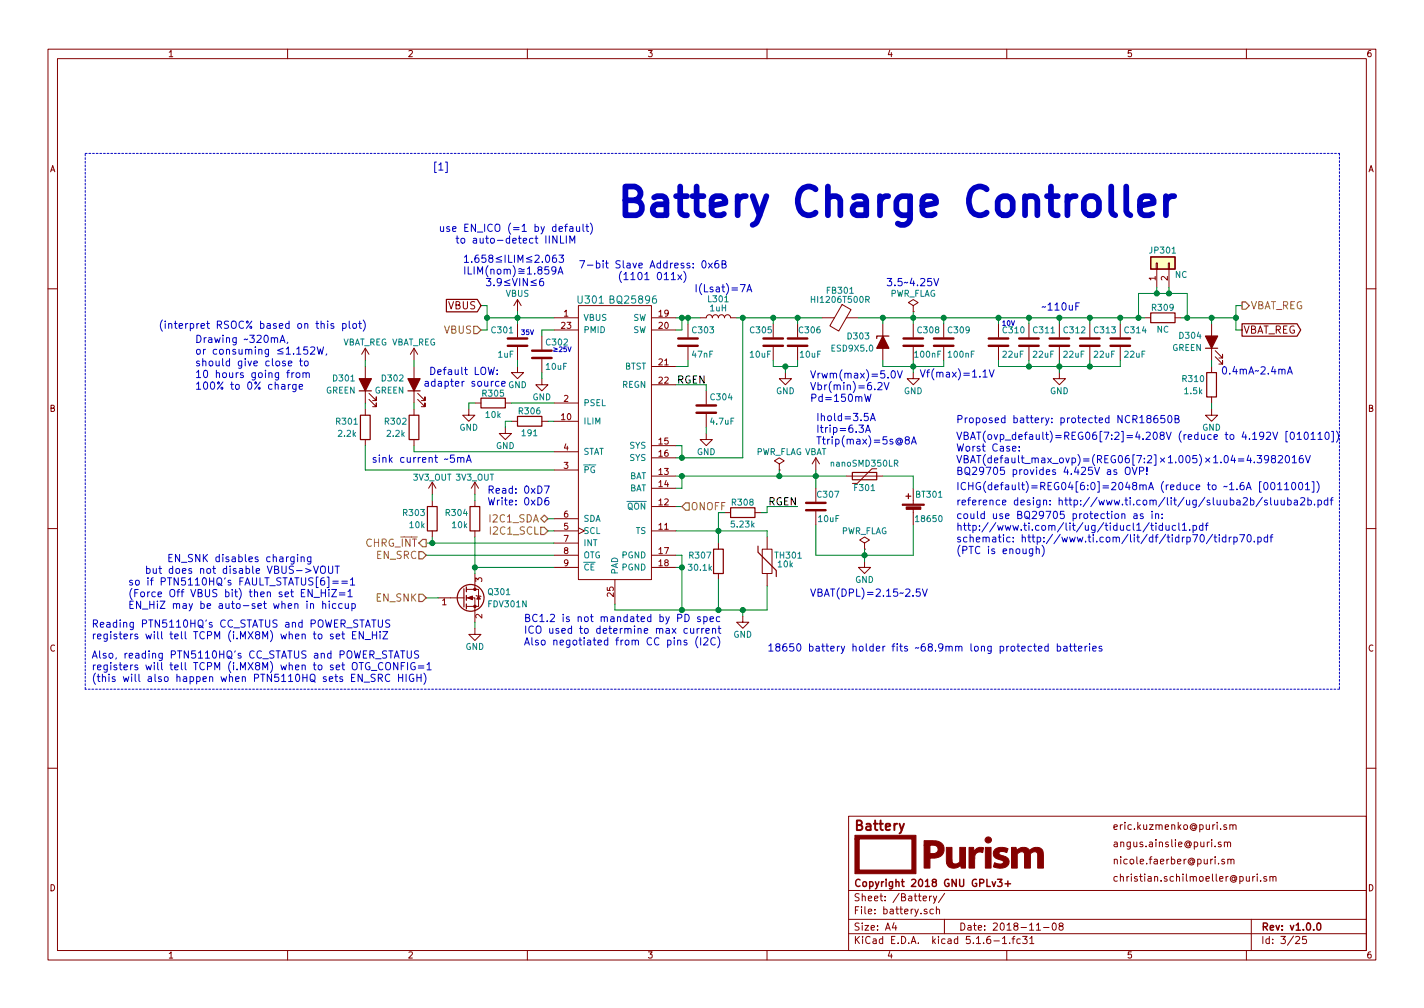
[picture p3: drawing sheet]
<svg xmlns="http://www.w3.org/2000/svg" width="297mm" height="210mm" viewBox="0 0 297 210" stroke-linecap="round" stroke-linejoin="round" font-family="sans-serif">
<g fill="none" stroke="#840000" stroke-width=".21">
<path d="M10 10.3h277v189.9h-277zM12 12.2h273v186.1h-273zM60 10.3v1.9M110 10.3v1.9M160 10.3v1.9M210 10.3v1.9M260 10.3v1.9M241.2 54.9h.2v1.2h-.2zM241.3 56.1v3.8M243.7 54.9h.3v1.2h-.3zM243.8 56.1v3.8M10 60.2h2"/>
<path d="M76.2 72.6l-.8 1.3M76.2 72.6v2.6M76.2 76.4v7.7M76.2 72.6l.8 1.3M86.4 72.6v2.6M86.4 76.4v7.7M86.4 72.6l-.8 1.3M86.4 72.6l.7 1.3M107.9 76.4v1.3h1.3l-1.3 1.3-1.2-1.3h1.2M107.9 62.5l-.7 1.2M107.9 62.5v2.5M107.9 67.6v2.8"/>
<path d="M107.9 72.4v2.8M107.9 62.5l.8 1.2M113 79v1.3h1.3l-1.3 1.2-1.2-1.2h1.2M113 70.1v2.8M113 74.9v2.8M115.6 66.3h5M115.6 68.8h5M120.6 63.7h15.3v57.2h-15.3zM135.9 66.3h5.1M135.9 68.8h5.1M135.9 76.4h5.1M143.5 67.6v2.8"/>
<path d="M143.5 72.4v2.8M146 66.3l1.3-.1a.64 .64 0 0 1 .7-.5 .64 .64 0 0 1 .6 .6v-.1a.64 .64 0 0 1 .6-.5 .64 .64 0 0 1 .7 .6v-.1a.64 .64 0 0 1 .6-.5 .64 .64 0 0 1 .6 .6v-.1a.64 .64 0 0 1 .7-.5 .64 .64 0 0 1 .6 .6h1.3M161.3 67.6v2.8M161.3 72.4v2.8M163.8 77.7v1.3h1.3l-1.3 1.3-1.2-1.3h1.2M166.4 67.6v2.8M166.4 72.4v2.8M171.4 66.3h2.6M175.7 63.5l1.8 1.1-2.5 4.5-1.9-1.1zM176.5 66.3h2.6M184.1 67.6v7.6M190.5 63.7l1-.6-1-.6-1 .6 1 .6v1.3"/>
<path d="M190.5 65h.1M190.5 77.7v1.3h1.3l-1.3 1.3-1.3-1.3h1.3M190.5 67.6v2.8M190.5 72.4v2.8M196.8 67.6v2.8M196.8 72.4v2.8M208.3 67.6v2.8M208.3 72.4v2.8M214.6 67.6v2.8M214.6 72.4v2.8M221 77.7v1.3h1.2l-1.2 1.3-1.3-1.3h1.3M221 67.6v2.8"/>
<path d="M221 72.4v2.8M227.3 67.6v2.8M227.3 72.4v2.8M233.7 67.6v2.8M233.7 72.4v2.8M238.8 66.3h1.2M245.1 66.3h1.3M252.7 67.6v7.6M252.7 76.4v1.3M253.5 74.4l1.5 1.5v-.7v.7h-.7M253.5 73.1l1.5 1.6v-.8v.8h-.7M285 60.2h2"/>
<path d="M76.2 85.3v1.3M76.2 91.7v1.3M77 83.3l1.5 1.5v-.7v.7h-.8M77 82l1.5 1.6v-.8v.8h-.8M86.4 85.3v1.3M86.4 91.7v1.3M87.1 83.3l1.5 1.5v-.7v.7h-.7M87.1 82l1.5 1.6v-.8v.8h-.7M97.8 85.3v1.3h1.3l-1.3 1.3-1.3-1.3h1.3M99.1 84.1h1.2M105.4 89.1v1.3h1.3l-1.3 1.3-1.3-1.3h1.3M105.4 84.1h1.3"/>
<path d="M106.7 87.9h1.2M113 87.9h1.3M115.6 87.9h5M115.6 84.1h5M115.6 98h5M115.6 94.2h5M135.9 99.3h5.1M135.9 93h5.1M135.9 95.5h5.1M135.9 80.3h5.1M147.3 90.4v1.3h1.3l-1.3 1.3-1.3-1.3h1.3M147.3 81.5v2.8"/>
<path d="M147.3 86.4v2.7M162.6 96.8l1-.7-1-.6-1.1 .6 1.1 .7v1.2M162.6 98h.1M170.2 95.5v2.5M170.2 95.5l-.8 1.3M170.2 95.5l.7 1.3M176.5 99.3h7.6M182.9 97.8h-1l-3.1 3h-1M252.7 85.3v1.3h1.3l-1.3 1.3-1.2-1.3h1.2M252.7 82.8v1.3M10 110.3h2M90.2 100.6v2.5"/>
<path d="M90.2 104.4v1.3M90.2 110.7v1.3M90.2 100.6l-.8 1.2M90.2 100.6l.7 1.2M99.1 100.6v2.5M99.1 104.4v1.3M99.1 110.7v1.3M99.1 119.6v3.3M99.1 100.6l-.8 1.2M99.1 100.6l.7 1.2M115.6 110.7h5M115.6 115.8h5"/>
<path d="M115.6 118.4h5M115.6 108.2h5M115.6 113.3h5M120.6 110.1l1.3 .6-1.3 .7M135.9 110.7h5.1M135.9 105.7h5.1M135.9 101.8h5.1M135.9 115.8h5.1M135.9 118.4h5.1M149.9 113.3v1.2M149.9 119.6v1.3M151.1 106.9h1.3"/>
<path d="M157.5 106.9h1.2M159 114.5h2v5.1h-2zM160 112v2.5M160 119.6v2.6M170.2 101.8v2.8M170.2 106.7v2.8M180.3 117.1v1.3h1.3l-1.3 1.2-1.2-1.2h1.2M180.3 113.3l1.1-.7-1.1-.6-1 .6 1 .7v1.2M180.3 114.5h.1M190.5 101.8v3.4M190.5 106.2v3.3M285 110.3h2"/>
<path d="M91.4 124.7h5.4M97.3 124.7h1.8v5.1M97.3 122.9h2.5v3.6h-2.5M99.1 131.1v1.2h1.2l-1.2 1.3-1.3-1.3h1.3M99.3 124.2l1 .3M99.8 124.3l.4 .7h-.8zM128.3 120.9v5.1M154.9 128.5v1.3h1.3l-1.3 1.3-1.2-1.3h1.2M10 160.2h2M177 170.3h108v28h-108zM254.7 175.7l-.4-.1-.2 .2 .1 .3 .5 .1v.3h-.6M255.4 179.3l-.4-.1-.2 .2 .1 .2 .5 .2v.3h-.6"/>
<path d="M255.4 175.8l.2-.2 .4 .1 .1 .9M255.4 175.6v1M255.8 172.1l-.3-.1-.2 .2v.3l.5 .1v.3h-.5M256.1 175.8l.2-.2 .3 .1 .1 .9M256.1 179.3l.2-.1 .4 .1 .1 .9M256.1 179.2v1M256.5 172.2l.3-.2 .3 .1 .1 .9M256.5 172v1M256.8 179.4l.2-.2 .3 .1 .1 .9M257.2 172.2l.2-.2 .4 .1v.9M285 160.2h2M60 198.3v1.9"/>
<path d="M110 198.3v1.9M160 198.3v1.9M177 194.8h108M177 191.8h108M177 185.7h108M186.5 192.5l-.4 1h1M186.8 193v1M192.6 187.4l.7-.1-.1-.3-.4-.1-.2 .2v.7h.6M193.3 189.7l-.3-.1-.2 .2v.3l.5 .1v.3h-.5M193.9 186.9v1M194.3 186.9l-.4 .3M194.7 189.7l-.4-.1-.3 .3 .1 .6 .2 .1 .4-.1"/>
<path d="M194.7 186.9l.3 1M195.3 189.8l.3-.2 .3 .1 .1 .9M195.3 189.1v1.5M195.4 186.9l-.5 1.4-.2 .1M197 191.8v3M197.1 186.3l-1.3 2M207.3 196.3h1.2M209.1 195.8l.4-.5v1.5M209.1 196.8h.9M210 198.3v1.9M210.6 196.7v.1M211.1 195.8h.6"/>
<path d="M211.7 195.3l-.4 .2v1.3M212.8 195.9l-.4-.1-.3 .3 .1 .6 .2 .1 .4-.1M213.3 195.3h.9l-.5 .6 .5 .1v.7l-.2 .1-.7-.1M214.8 195.8l.4-.5v1.5M214.8 196.8h.9M216.2 194h.8M217.7 193.5h1.1M219.6 192.7l.4-.2a.86 .86 0 0 1-.2 1.5l-.2-.1-.1-.4zM221.2 193.2l-.3-.3 .1-.2 .2-.2 .4 .1 .2 .2-.1 .2-.5 .2-.3 .3 .1 .4 .2 .1h.3l.3-.3-.1-.4-.2-.1M254.2 180.1v.1M260 198.3v1.9M261 191.8v6.5"/>
<path d="M261.3 182.8v1M261.7 182.8l-.4 .3M262.3 182.3v.2M262.3 182.8v1M263 183.7v.1M264.2 182.9l-.4-.1-.2 .2 .1 .3 .5 .1v.3h-.6M264.9 183l.2-.2 .4 .1v.9M264.9 182.8v1M265.5 183l.3-.2 .3 .1 .1 .9M270.3 195.5l.5-.2 .3 .5-.9 1h.9M272.5 195.3h-.7l-.1 .7h.7l.1 .2v.5l-.2 .1-.6-.1"/>
</g>
<path d="M207 183.9l.3 1 .4-1M208.1 183.4h.9l-.5 .6 .4 .1v.7l-.2 .1-.6-.1M209.7 184.3h1.1M210.2 183.8v1.1M274.9 192.6l.3-.1a.86 .86 0 0 1-.2 1.5 1 1 0 0 1-.1-1.4z" fill="none" stroke="#840000" stroke-width=".3"/>
<path d="M188.6 171.8l-.7 1.8-.3 .2" fill="none" stroke="#840000" stroke-width=".41"/>
<g fill="#840000" stroke="#840000" stroke-width=".21">
<path d="M178.3 174.2h12.8v8h-12.8v-7.2h.9v6.5h11v-6.5h-11.9z"/>
<path d="M197.4 176.8h1.2v2.6a.83 .83 0 0 0 .6 .8 .83 .83 0 0 0 1-.4v-3h1.2v4.3h-.9v-.2a.25 .25 0 0 0-.1-.3 .25 .25 0 0 0-.4 .2l-.6 .2-.7 .1a1.29 1.29 0 0 1-1.3-1.1z"/>
<path d="M207.5 177.2a2.7 2.7 0 0 1 2.6-.2 .6 .6 0 0 1-.1 .8l-.4-.1a.86 .86 0 0 0-1.2 .3l.3 .4 1 .3a1.27 1.27 0 0 1 .7 1.5 1.27 1.27 0 0 1-1.5 .9l-.9-.1-.8-.2 .2-.5a.21 .21 0 0 1 .1-.3 .21 .21 0 0 1 .2 .1l1.1 .1a.45 .45 0 0 0 .5-.4 .45 .45 0 0 0-.6-.4l-.9-.4a1.11 1.11 0 0 1-.3-1.8z"/>
<path d="M192.8 175.4h2a1.79 1.79 0 0 1 2.1 1.3 1.79 1.79 0 0 1-1.2 2.1l-1.7 .2v2.1h-1.2v-4.8h1.2v1.7h.4a.94 .94 0 0 0 1.3-.8 .94 .94 0 0 0-1.2-.9h-1.7z"/>
<path d="M202.1 176.8h.7a.37 .37 0 0 1 .4 .1 .37 .37 0 0 1-.1 .4l.1 .3a1.38 1.38 0 0 1 2-.7l-.2 .9-.6-.1a1.08 1.08 0 0 0-1.1 1.4v2h-1.2z"/>
<path d="M205.5 176.8h1.2v4.3h-1.2z"/>
<path d="M211 176.8h.9l.2 .5a1.8 1.8 0 0 1 2.7 .1l.6-.5 .6-.1a1.38 1.38 0 0 1 1.7 1.7v2.6h-1.2l-.1-3.1a.87 .87 0 0 0-1.5 .1v3h-1.2v-3.1a.86 .86 0 0 0-1.5 .2v2.9h-1.2z"/>
<path d="M97.5 124.7l1.1-.4v.8z"/>
<path d="M188.2 105.2h4.6v.2h-4.6z"/>
<path d="M189 105.7h3.1v.5h-3.1z"/>
<circle cx="206.1" cy="175.2" r=".65"/>
<circle cx="99.1" cy="126.5" r=".25"/>
<circle cx="99.1" cy="122.9" r=".25"/>
</g>
<g fill="none" stroke="#840000" stroke-width=".25">
<path d="M240 53.6h5.1v2.5h-5.1zM93.1 62.5h6.5l.7 1.2-.7 1.3h-6.5zM185.4 70.1h-2.5v.5M240 65.3h5.1v2h-5.1zM251.5 72.6h2.5M251.7 77.7h2v5.1h-2zM259.1 67.5h11.5l.7 1.3-.7 1.3h-11.5zM74.9 81.5h2.6M75.2 86.6h2v5.1h-2zM85.1 81.5h2.5M85.3 86.6h2.1v5.1h-2.1zM100.3 83.1h5.1v2h-5.1z"/>
<path d="M107.9 86.9h5.1v2h-5.1zM177.8 98.5h5.1v1.6h-5.1zM89.2 105.7h2v5h-2zM98 105.7h2.1v5h-2.1zM148.8 114.5h2.1v5.1h-2.1zM152.4 105.9h5.1v2h-5.1zM158.1 113.9v1.3l3.8 3.8v1.3M189 103.5h1M189.5 103v1M96.8 122.8v3.8M97.3 122.4v1M97.3 124.2v1"/>
<path d="M97.3 126v1"/>
<circle cx="98.2" cy="124.7" r="2.79"/>
</g>
<g fill="none" stroke="#840000" stroke-width=".51">
<path d="M105.9 72.1h4.1M105.9 70.6h4.1M111 74.7h4.1M111 73.1h4.1M141.5 72.1h4M141.5 70.6h4M159.3 72.1h4M159.3 70.6h4M164.3 72.1h4.1M164.3 70.6h4.1M188.5 72.1h4M188.5 70.6h4"/>
<path d="M194.8 72.1h4.1M194.8 70.6h4.1M206.2 72.1h4.1M206.2 70.6h4.1M212.6 72.1h4.1M212.6 70.6h4.1M218.9 72.1h4.1M218.9 70.6h4.1M225.3 72.1h4.1M225.3 70.6h4.1M231.6 72.1h4.1M231.6 70.6h4.1"/>
<path d="M145.3 86.1h4.1M145.3 84.6h4.1M168.1 106.4h4.1M168.1 104.9h4.1"/>
</g>
<g fill="#840000" stroke="#840000" stroke-width=".25">
<path d="M184.1 70.1l1.3 2.5h-2.5z"/>
<path d="M74.9 79h2.6l-1.3 2.5z"/>
<path d="M251.5 70.1h2.5l-1.3 2.5z"/>
<path d="M85.1 79h2.5l-1.2 2.5z"/>
</g>
<path d="M169.2 61.8v1.3M169.2 62.4h.8M186.6 96.6h.6l.1-.2-.1-.3-.6-.1v1.3M186.9 96.6l.4 .7" fill="none" stroke="#008484" stroke-width=".21"/>
<path d="M240 53.6h5.1v2.5h-5.1z" fill="#ffffc2" stroke="#ffffc2" stroke-width=".21"/>
<path d="M17.8 32h261.6M279.4 32v111.8M17.8 143.8v-111.8M279.4 143.8h-261.6" fill="none" stroke="#0000c2" stroke-width=".21" stroke-dasharray=".4 .4"/>
<g fill="none" stroke="#008400" stroke-width=".21">
<path d="M241.3 59.9v1.3M243.8 59.9v1.3M76.2 75.2v1.2M86.4 75.2v1.2M100.3 63.7h1.3v5.1h-1.3M101.6 66.3h14M107.9 65v2.6M107.9 75.2v1.2M113 77.7v1.3M115.6 68.8h-2.6v1.3M141 66.3h5M142.2 66.3v2.5h-1.2"/>
<path d="M143.5 75.2v1.2h-2.5M143.5 66.3v1.3M153.7 66.3h17.7M154.9 66.3v29.2h-13.9M161.3 75.2v1.2h5.1v-1.2M161.3 66.3v1.3M163.8 76.4v1.3M166.4 66.3v1.3M179.1 66.3h59.7M184.1 75.2v1.2h12.7v-1.2M184.1 66.3v1.3M190.5 65v2.6"/>
<path d="M190.5 75.2v2.5M196.8 66.3v1.3M208.3 75.2v1.2h25.4v-1.2M208.3 66.3v1.3M214.6 66.3v1.3M214.6 75.2v1.2M221 66.3v1.3M221 75.2v2.5M227.3 66.3v1.3M227.3 75.2v1.2M233.7 66.3v1.3M237.5 66.3v-5.1h10.1v5.1"/>
<path d="M246.4 66.3h11.4M252.7 66.3v1.3M252.7 75.2v1.2M259.1 63.7h-1.3v5.1h1.3M76.2 93v5h39.4M76.2 84.1v1.2M86.4 84.1v1.2M86.4 93v1.2h29.2M99.1 84.1h-1.3v1.2M106.7 84.1h8.9M106.7 87.9h-1.3v1.2M114.3 87.9h1.3"/>
<path d="M141 99.3h35.5M141 93h1.2v2.5M141 80.3h6.3v1.2M142.2 99.3v2.5h-1.2M147.3 89.1v1.3M162.6 98v1.3M170.2 98v3.8M184.1 99.3h6.4v2.5M252.7 84.1v1.2M88.9 115.8h26.7M88.9 113.3h26.7M90.2 103.1v1.3"/>
<path d="M90.2 112v1.3M99.1 118.4h16.5M99.1 103.1v1.3M99.1 112v7.6M114.3 110.7h1.3M114.3 108.2h1.3M141 115.8h1.2v11.4M141 118.4h1.2M141 110.7h19v1.3M141 105.7h1.2M149.9 106.9v6.4M166.4 105.7h-6.4v1.2h-1.3"/>
<path d="M170.2 109.5v6.3h20.3v-6.3M180.3 114.5v2.6M88.9 124.7h2.5M99.1 129.8v1.3M149.9 120.9v6.3M154.9 127.2v1.3M160 122.2v5h-31.7v-1.2"/>
</g>
<path d="M98.8 68.1h.8l.7 .7-.7 .8h-.8zM259.1 63h.7l.8 .7-.8 .8h-.7zM87.4 115.1h.7l.8 .7-.8 .8h-.7zM88.1 112.5h.8v1.5h-.8l-.7-.7zM112.8 110h.7l.8 .7-.8 .8h-.7zM112.8 108.2l.7-.8 .8 .8-.8 .8zM142.2 105.7l.8-.8h.8v1.5h-.8zM87.4 123.9h.7l.8 .8-.8 .8h-.7z" fill="none" stroke="#848400" stroke-width=".25"/>
<g fill="none" stroke="#0000c2" stroke-width=".21">
<path d="M92.9 33.8h.4v2.2h-.4M106.9 58.1l.5 1.5 .5-1.5M108.4 58.1v1.5M110 58.1v1.5l-.9-1.5v1.5M110.7 59.5h1.2M111.6 53.3l.6-.1 .3 .4-1 1.1h1M111.9 58.4l-1.2 .4 1.2 .4M113.1 54.6v.1M113.3 58.1l-.4 .1a.98 .98 0 0 0 0 1.4l.5-.1v-.7l-.5-.1-.4 .2M113.9 49.2v1.5M113.9 53.3l.2-.1a.81 .81 0 0 1 .6 .8 .81 .81 0 0 1-.6 .7l-.2-.1-.1-.5zM114.4 55.6h-.7l-.1 .8 .8-.1 .1 .2-.1 .5-.2 .2-.6-.2"/>
<path d="M114.6 49.2v1.5M116 53.2l-.5 .1a1.04 1.04 0 0 0 0 1.4l.5-.1 .1-.5-.3-.3h-.4l-.2 .3M116 56.3l-.3 .3-.5-.1-.1-.2v-.4l.3-.3h.3l.3 .3a1.09 1.09 0 0 1-.3 1.2l-.5 .1M116.2 49.2v1.5l-.9-1.5v1.5M116.4 57.2l.5-1.6 .5 1.6M116.5 56.7h.8M116.6 53.2h1l-.6 .6h.4l.2 .3-.2 .6h-.6l-.2-.1M116.9 49.2v1.5h.7M117.8 47.3h.6M118.1 49.2v1.5M118.4 46.8l-.4 .2v1.3M118.9 47.3h.6v1"/>
<path d="M118.9 50.7v-1.5l.5 1.1 .5-1.1v1.5M119.5 47.6l-.5 .1-.2 .2 .2 .4 .5-.1M120.2 47.3v.8a.37 .37 0 0 0 .3 .2 .37 .37 0 0 0 .4-.2M120.9 47.3v1M121.6 46.8v1.3l.2 .2M122.2 47.3h.6M122.4 46.8v1.3l.4 .2M123.1 46.5a1.78 1.78 0 0 1 0 2.4M137.3 56.9l.2-.1a.81 .81 0 0 1 .5 .8 .81 .81 0 0 1-.5 .7l-.2-.1-.2-.4zM138.6 57.2l.4-.4v1.5M138.6 58.3h.8M140 57.2l.5-.4v1.5"/>
<path d="M140 58.3h.9M141.4 57.3l.8 1M142.2 57.3l-.8 1M142.6 56.6a1.7 1.7 0 0 1 0 2.3M146.6 54.5l.2-.1a.83 .83 0 0 1 .6 .6 .83 .83 0 0 1-.3 .8l-.2 .1a.84 .84 0 0 1-.3-1.4zM147.8 54.9l.8 1M148.6 54.9l-.8 1M149.8 54.4l-.4 .1a1.04 1.04 0 0 0 0 1.4l.5-.2 .1-.5-.3-.2h-.5l-.1 .2M150.6 55.1l.7-.1v-.5l-.7-.1v1.5h.6l.2-.2 .1-.3-.4-.3M154.4 59.4h1l-.6 1.5M194.3 58.1h-.8v.7l.2-.1h.5l.2 .2-.1 .6-.2 .1-.6-.1M194.8 58.1l.5 1.5 .5-1.5"/>
<path d="M56.6 70.6l.2-.2 .4 .1 .1 .9M57.3 70.6l.2-.2 .3 .1 .1 .9M58.4 71.4l.5-1.5 .5 1.5M58.5 71h.8M59.8 77.7h.6M60 71.4l-.1 .2M60.1 75.8l.8-.1-.1-.3-.4-.1-.3 .2 .1 .7h.6M60.4 77.2l-.4 .2v1.4M60.9 77.7v1.1M61.3 77.7l-.4 .3M61.8 77.9l.3-.2 .4 .2 .1 .6-.2 .2-.3 .1-.3-.2zM61.9 73.9h.9"/>
<path d="M62.5 75.3h.6M62.7 74.8v1.3l.4 .2M63.2 77.9l.2-.2 .4 .1 .1 1M63.2 77.7v1.1M63.6 75.4l.4-.1 .3 .3v.4l-.3 .3-.4-.1-.1-.2zM63.9 77.9l.2-.2 .3 .1 .1 1M64.1 72.4h-.7l-.1 .7 .8-.1 .1 .2-.1 .5-.2 .2-.6-.2M64.8 72.5l.6-.1 .2 .1 .1 .3-1 1.1h1M66.2 72.4l.3 1.5 .3-1.1 .3 1.1 .4-1.5M68.1 73.8l-.1 .3M69.6 67.6l-.4-.1-.2 .2 .1 .2 .5 .2v.3h-.6M71.5 67.6l.4-.1 .3 .3-.1 .6h-.6"/>
<path d="M71.5 67.5v1.5M72.8 67v1.3l.3 .2M73.7 67.6l.2-.1 .4 .1 .1 .6-.2 .2-.3 .1-.2-.2zM74.8 67.5h.6M75 67v1.3l.4 .2M75.8 66.7a1.78 1.78 0 0 1 0 2.4M101.8 76.6l.4 1.5 .3-1.1 .3 1.1 .3-1.5M103.7 78v.1M103.7 77.2v.1M104.1 79.6l-.5-.1-.2 .3 .1 .7h.6M118.1 72.4h-.4l-.1 .4h.5v.4h-.5M118.5 72.4l.3 .9 .3-.9"/>
<path d="M155.8 60.9l.5-1.5 .5 1.5M156 60.4h.7M183.1 79.9l.6-.1 .3 .4-.9 1.1h.9M184.4 79.8l.5 1.5 .5-1.5M186 77.5l.3-.2a.81 .81 0 0 1 .5 .8 .81 .81 0 0 1-.5 .8l-.3-.2-.1-.4zM187.2 77.3l.5 1.6 .5-1.6M205.1 78.7h.8M206.3 77.1l.6 1.6 .5-1.6M224.4 63.9h.5M225.1 63.2h-.7v1.5M267.4 77.2l.2-.2 .4 .1v.9M268.6 78l.5-1.5 .5 1.5"/>
<path d="M268.7 77.6h.7M60.1 80.2v1M60.6 80.2l-.5 .3M61.7 80.2v1.2l-.2 .3-.4-.1M61.7 80.3l-.4-.1-.3 .3 .2 .6h.5M62.4 80.7l.7-.2v-.2l-.5-.1-.2 .2 .1 .7h.6M94.7 94.9h-.7l-.1 .7 .8-.1 .1 .3-.1 .5-.2 .1-.6-.1M95.5 95.5l.2-.1 .3 .1 .1 .9M95.5 95.4v1M96.1 95.6l.2-.2 .4 .1 .1 .9M97.3 96.4l.5-1.5 .5 1.5M97.4 96h.7"/>
<path d="M104.6 80.1l.8-.2-.1-.3-.4-.1-.3 .3 .1 .7h.6M179.2 88.7h.9l-.5 .5 .4 .2v.6l-.2 .2-.6-.2M180.4 82.2l.3 1.5 .3-1.1 .3 1.1 .4-1.5M180.5 90.2l.6-1.5 .5 1.5M180.7 89.8h.7M181.1 86.2h-.8v.7l.2-.1 .5 .1 .1 .2v.5l-.3 .2-.5-.2M181.6 87.8l.5-1.6 .5 1.6M181.7 87.3h.7M189.1 91.7l-.3-.2 .1-.3 .2-.1 .5 .1 .1 .2-.1 .3h-.5l-.3 .3v.3l.3 .3h.5l.1-.3v-.3l-.3-.3M190.1 92.6l.5-1.5 .5 1.5M190.3 92.2h.7M211.2 93.6l.7-.2v-.2l-.5-.1-.2 .2 .1 .7h.6"/>
<path d="M212.6 93.9v.2M212.6 93.2v.1M234.8 97.7a.53 .53 0 0 1 .9 0 1.04 1.04 0 0 1-.3 1.3 .53 .53 0 0 1-.7-.5zM236.2 97.5l.5 1.5 .5-1.5M237.7 98.2h.7l.2-.2-.1-.4-.8-.1v1.5M239.2 98.8v.2M239.2 97.5v.9M239.5 87.3l-.3-.3 .1-.2 .2-.1 .5 .1v.4l-.6 .2-.2 .2 .1 .4 .2 .2 .5-.1 .1-.2-.1-.5-.2-.1M241.4 86.7h-.4a.98 .98 0 0 0 0 1.5l.5-.2 .1-.5-.4-.3-.4 .1-.1 .2M242.9 86.7h-.7l-.1 .7 .2-.2 .5 .1 .2 .2-.1 .5-.2 .2-.6-.2M243.7 86.8l.2-.1a.81 .81 0 0 1 .6 .7 .81 .81 0 0 1-.6 .8l-.2-.2-.1-.4zM245.1 87.4l.7-.2v-.4l-.7-.1v1.5h.6l.2-.2 .1-.3-.4-.3"/>
<path d="M261.6 96.4v.1M262.2 95h1l-.5 .6 .4 .1v.7l-.2 .1-.7-.1M264.6 95.7l-.3 .3-.4-.1-.1-.2v-.6l.2-.1 .5 .1v1.1a.51 .51 0 0 1-.6 .3M265.5 90.1l.5 1.6 .5-1.6M265.5 95.7l-.3-.3 .1-.3 .2-.1 .5 .1-.1 .5-.4 .1-.3 .3 .1 .4 .2 .1h.4l.2-.3-.1-.4-.2-.1M266.6 95.1l.6-.1 .3 .1v.3l-.9 1.1h.9M268.2 95.1l.3-.1a.81 .81 0 0 1 .5 .8 .81 .81 0 0 1-.5 .7l-.3-.1-.1-.4zM268.6 90h-.4v2.2h.4M269.3 90.3l.2-.2a.81 .81 0 0 1 .5 .8 .81 .81 0 0 1-.5 .8l-.2-.2-.2-.4zM269.6 95.4l.4-.4v1.5M269.6 96.5h.8M270.6 90.6l.4-.5v1.6"/>
<path d="M270.6 91.7h.8M271.7 95l-.4 .1a1.04 1.04 0 0 0 0 1.4l.5-.1 .1-.5-.3-.3-.5 .1-.1 .2M272.2 90.3l.2-.2a.81 .81 0 0 1 .5 .8 .81 .81 0 0 1-.5 .8l-.2-.2-.2-.4zM272.3 95l.5 1.5 .5-1.5M273.5 90.6l.4-.5v1.6M273.5 91.7h.8M274.9 90.6l.5-.5v1.6M274.9 91.7h.9M276.5 90.3l.4-.2a.87 .87 0 0 1-.2 1.6l-.3-.6zM277.7 90h.4v2.2h-.4M278.8 89.9a1.7 1.7 0 0 1 0 2.3M57 116.3l.2-.2 .4 .1 .1 1"/>
<path d="M58.4 116.2h.6v1M59 116.5l-.5 .1a.3 .3 0 0 0-.2 .3 .3 .3 0 0 0 .2 .3l.5-.1M59.8 116.1v1.1M60.2 116.1l-.4 .3M61.3 116.1v1.4l-.2 .2-.4-.1M61.3 116.2l-.4-.1-.3 .3 .2 .7h.5M61.8 119h1.2M62.1 115.6v.2M62.1 116.1v1.1M62.8 116.3l.2-.2 .4 .1v1M62.8 116.1v1.1M63.8 118.6l1.1 .4-1.1 .5"/>
<path d="M64.8 116.1v1.3l-.3 .3-.3-.1M64.8 116.2l-.4-.1-.3 .3 .2 .7h.5M65.4 118.1l.5 1.5 .5-1.5M66.9 118.3l.3-.2 .5 .1a.99 .99 0 0 1-.2 1.4 .53 .53 0 0 1-.6-.5zM68.5 118.1v1.2l.3 .3 .5-.1 .1-1.4M69.9 118.1h.9M70.4 118.1v1.5M113.6 101.4h1l-.7 1.5M114.4 103.8l-.5 .1a1.04 1.04 0 0 0 0 1.4h.5l.1-.6-.3-.3h-.4l-.2 .3M216.2 114.6l.2-.1h.3l.1 1M216.2 114v1.5M217.4 113.7a1.78 1.78 0 0 1 0 2.4"/>
<path d="M234 107.3l.2-.1h.4v1M236.6 107.2h.5l.1 1M237.2 107.5l-.5 .1-.2 .2 .2 .4 .5-.1M238.4 107.2h-.3l-.3 .2 .1 .2 .5 .1v.4h-.6M239.7 109l-1.3 2M240 109.6h.6M240.2 109.1v1.3l.4 .2M240.3 106.6v.2M240.3 107.2v1M241 107.3l.2-.1h.4l.1 1M241 107.2v1M241.1 109.1v.1"/>
<path d="M241.1 109.6v1M242.4 108v.2M242.4 107.2v.2M242.5 109.7l-.4-.1-.3 .3 .1 .6h.6M242.5 109.1v1.5M243.2 109.6l.1 .9 .4 .1 .2-.1M243.9 109.6v1M245.2 109.7l-.4-.1-.3 .3 .2 .6h.5M245.9 109.1v1.3l.2 .2M246.6 109.5l.5-.4v1.5M246.6 110.6h.9M248.2 110.5v.1"/>
<path d="M248.8 111.5h1l-.6 1.5M248.9 109.7l.4-.1 .3 .3-.1 .6h-.6M248.9 109.6v1.5M250.5 111.7l.2-.2a.81 .81 0 0 1 .5 .8 .81 .81 0 0 1-.5 .7l-.2-.1-.2-.4zM250.9 109.7l-.4-.1-.3 .3 .1 .6h.6M250.9 109.1v1.5M251.4 109.6h.6M252 109.1l-.4 .2v1.3M252.9 111.4l-1.3 2M253.2 112h.6M253.4 111.5v1.3l.4 .2M254.3 111.5v.2"/>
<path d="M254.3 112v1M255.7 112.1l-.4-.1-.3 .3 .1 .7h.6M255.7 111.5v1.5M256.4 112v1M256.9 112l-.5 .3M257.4 112.1l.4-.1 .3 .3-.2 .7h-.5M257.4 112v1.6M258.6 111.5h1l-.6 1.5M260 102.2l.5-1.6 .5 1.6M260.1 101.7h.8M260.3 111.7l.3-.2a.87 .87 0 0 1-.1 1.5l-.4-.5zM260.9 104.4l.4-.1 .3 .3-.2 .7h-.5"/>
<path d="M260.9 103.8v1.5M261.6 112.9v.1M262.4 112.1l.4-.1 .3 .3-.1 .7h-.6M262.4 112v1.6M263.1 100.5h-.4v2.2h.4M263.3 103.7l-1.3 2M263.8 100.8l.2-.2a.81 .81 0 0 1 .5 .8 .81 .81 0 0 1-.5 .8l-.2-.2-.2-.4zM264.3 104.4l-.3-.1-.2 .2v.2l.5 .2v.4h-.5M264.4 112.1l-.4-.1-.3 .3 .1 .7h.6M264.4 111.5v1.5M264.9 112h.6M265 103.8v1.3l.3 .2"/>
<path d="M265.2 100.8l.2-.2a.81 .81 0 0 1 .6 .8 .81 .81 0 0 1-.6 .8l-.2-.2-.2-.4zM265.5 111.5l-.4 .2v1.3M265.9 104.3v1h.4l.2-.1M266.5 101.1l.5-.5v1.6M266.5 104.3v1M266.5 102.2h.9M267.2 104.3v.8a.37 .37 0 0 0 .3 .2 .37 .37 0 0 0 .4-.1M267.9 104.3v1M268 101.1l.4-.5v1.6M268 102.2h.8M268.6 104.4l.5-.1 .2 .3-.1 .7h-.6M268.6 103.8v1.5"/>
<path d="M269.6 100.8l.2-.2a.81 .81 0 0 1 .5 .8 .81 .81 0 0 1-.5 .8l-.4-.6zM270 104.4h.6v.9M270.6 104.7h-.5l-.2 .2 .2 .4h.5M271 100.8l.2-.2a.83 .83 0 0 1 .6 .7 .83 .83 0 0 1-.3 .8l-.1 .1a.84 .84 0 0 1-.4-1.4zM271.3 103.9l.6-.1 .2 .1 .1 .3-1 1.1h1M272.3 101.1l.4-.5v1.6M272.3 102.2h.9M272.8 104.4l.5-.1 .3 .3-.2 .7h-.6M272.8 103.8v1.5M273.7 100.5h.4v2.2h-.4M274.2 105.2v.1M274.7 100.4a1.7 1.7 0 0 1 0 2.3"/>
<path d="M274.9 104.4l.5-.1 .3 .3-.2 .7h-.6M274.9 104.3v1.5M277 104.4l-.5-.1-.3 .3 .2 .7h.6M277 103.8v1.5M277.5 104.3h.6M278.1 103.8l-.4 .2v1.3M64.8 126l.2-.1 .3 .1 .1 .9M65.1 123v1.5l-.8-1.5v1.5M65.5 124.6h1.1M67 123v1.5M67 123.7h.9M67.3 126l.2-.1 .4 .1v.9"/>
<path d="M67.3 125.4v1.5M67.9 123v1.5M68.2 120.4h.4v2.1h-.4M68.6 123v.1M68.6 123.5v1M68.7 125.4v.1M68.7 125.9v1M69.2 123h1l-1 1.5h1M69.4 121.2h1.2M69.4 121.7h1.2M70.1 126l-.5-.1-.3 .3 .2 .6h.6M70.1 132.8l.8-.2-.1-.3h-.4l-.3 .2 .1 .7h.6"/>
<path d="M70.8 123.7h1.2M70.8 124.1h1.2M71.3 132.3h.6M71.3 121.2h1.2M71.3 121.7h1.2M71.4 126l-.5-.1-.3 .3 .2 .6h.6M71.5 131.7v1.3l.4 .3M72 125.9v.8a.37 .37 0 0 0 .3 .2 .37 .37 0 0 0 .4-.1M72.6 123.4l.4-.4v1.5M72.6 124.5h.9M72.7 125.9v1M73.1 120.9l.4-.4v1.5"/>
<path d="M73.1 122h.9M73.4 126l.4-.1 .3 .3-.1 .6h-.6M73.4 125.9v1.5M73.5 132.5h.5M74.3 131.7h-.8v1.6h.8M75.8 131.7v1.6l-.9-1.6v1.6M76.1 133.4h1.2M77.5 129.3h.9M77.7 132.5h.9M77.7 131.7v1.6M78 129.3v1.5M78.6 131.7v1.6"/>
<path d="M78.9 129.3v1.2l.3 .3h.3l.3-.3v-1.2M79.3 131.7v.2M79.3 132.3v1M79.9 138.3a.73 .73 0 0 0-1 .5 .73 .73 0 0 0 .7 .9l.3-.1M79.9 131.7h1l-1 1.6h1M80.6 138.3a.52 .52 0 0 1 .8 .1 1.04 1.04 0 0 1-.3 1.3l-.5-.1a1.13 1.13 0 0 1 0-1.3zM81.1 135.8h.9M81.3 129.4l-.6-.1-.2 .1v.5l.7 .3 .1 .3-.3 .3h-.6M82.2 137.3l.6-1.5 .5 1.5M82.4 136.8h.7M83 138.2v1.5l-.9-1.5v1.5M83.6 135.8h.8"/>
<path d="M83.7 138.9h.5M84 135.8v1.5M84.4 138.2h-.7v1.5M84.9 135.8v1.2l.3 .3 .5-.1 .1-.2v-1.2M85 138.2v1.5M86.5 138.3a.71 .71 0 0 0-.8 .7 .71 .71 0 0 0 .8 .6l.1-.5h-.3M87.2 138.9h1.2M87.2 139.3h1.2M87.3 135.8h-.6l-.2 .1v.4l.7 .3 .1 .4-.3 .3-.5-.1M89.1 138.6l.4-.4v1.5M89.1 139.7h.8M142.9 128.1a.77 .77 0 0 1 .9 .8 .77 .77 0 0 1-.9 .8z"/>
<path d="M143.3 133.6l-.4-.1-.2 .2v.3l.6 .1v.4h-.6M143.4 131.2l-.4-.1-.3 .3 .1 .6h.6M144 131.1v.8a.37 .37 0 0 0 .3 .2 .37 .37 0 0 0 .4-.2M144.7 131.1v1M145.4 131.1v1M145.6 132.8a1.78 1.78 0 0 0 0 2.3M145.9 131.1l-.5 .3M146.1 128.7l-.4-.1-.2 .2 .1 .3 .5 .1v.4h-.6M146.2 133v1.5M146.4 131.1v1M146.8 128.7l.4-.1 .3 .3-.1 .7h-.6M146.8 131.1l-.4 .3"/>
<path d="M146.8 133.1l.6-.1 .3 .4-1 1.1h1M146.8 128.6v1.6M147.2 131.6l.8-.2-.1-.2-.5-.1-.2 .2 .1 .7h.6M148.1 129.2l.7-.2v-.3l-.5-.1-.2 .2 .1 .8h.6M148.6 131.2l.2-.1 .4 .1 .1 .9M148.6 131.1v1M149.2 133.1a.73 .73 0 0 0-1 .6 .73 .73 0 0 0 .7 .8l.3-.1M149.7 132.8a1.78 1.78 0 0 1 0 2.3M149.8 131.1h.6M150 130.6v1.3l.4 .2M150.1 128.7l-.4-.1-.3 .3 .2 .7h.5M190.4 124.2v.2"/>
<path d="M191.9 122.9h-.7l-.1 .7 .7-.1 .2 .2-.1 .5-.2 .2-.6-.2M192.4 122.9l.5 1.5 .5-1.5M215.2 134.9l-.5-.1-.2 .3 .1 .6h.6M215.6 134.8h.6M215.8 134.3v1.3l.4 .2M216.6 135.3l.7-.2v-.2l-.5-.1-.2 .2 .1 .7h.6M218.6 134.9l-.4-.1-.3 .3 .2 .6h.5M218.6 134.3v1.5M220.5 134.9l.5-.1 .3 .3-.2 .6h-.6M220.5 134.3v1.5M221.9 134.9h.6l.1 .9M222.6 135.1l-.5 .1a.3 .3 0 0 0-.3 .3 .3 .3 0 0 0 .3 .3l.5-.1"/>
<path d="M223.1 134.8h.5M223.3 134.3v1.3l.3 .2M224 134.8h.5M224.2 134.3v1.3l.3 .2M225 135.3l.7-.2-.1-.2-.4-.1-.2 .2v.7h.6M226.3 134.8v1M226.8 134.8l-.5 .3M227.3 134.3v.1M227.3 134.8v1M227.9 135.3l.8-.2-.1-.2-.4-.1-.3 .2 .1 .7h.6M229.8 134.9l-.3-.1-.3 .2 .1 .2 .5 .2v.3h-.6M78.3 140.7l-.6-.1-.2 .2v.4l.6 .3 .2 .4-.3 .3-.6-.1"/>
<path d="M78.9 141.4l.7-.1 .2-.2-.1-.3-.8-.2v1.6M79.3 141.4l.5 .8M81.3 140.8a.73 .73 0 0 0-1 .5 .73 .73 0 0 0 .7 .9l.3-.2M83.1 140.6v1.6M83.1 141.3h.9M84 140.6v1.6M84.7 140.6v1.6M86.2 140.7a.71 .71 0 0 0-.8 .7 .71 .71 0 0 0 .8 .7l.1-.6h-.3M87 141.3h.8M87 140.6v1.6M87.8 140.6v1.6M88.4 140.4a1.78 1.78 0 0 1 0 2.3"/>
</g>
<path d="M234.9 38.9v5.2l.3 .5 .6 .3M237.8 42.9l2.8-.6v-.5l-.2-.6-.6-.3h-1.2l-.5 .3-.3 .6v2.3l.3 .5 .5 .3h1.2l.6-.3M243.2 40.9v4M244.9 40.9a1.54 1.54 0 0 0-1.7 1.2" fill="none" stroke="#0000c2" stroke-width="1.2"/>
<g fill="#008400" stroke="#008400" stroke-width=".25">
<circle cx="108" cy="66.3" r=".51"/>
<circle cx="143.5" cy="66.3" r=".51"/>
<circle cx="154.9" cy="66.3" r=".51"/>
<circle cx="163.8" cy="76.4" r=".51"/>
<circle cx="161.3" cy="66.3" r=".51"/>
<circle cx="170.2" cy="99.3" r=".51"/>
<circle cx="166.4" cy="66.3" r=".51"/>
<circle cx="154.9" cy="127.2" r=".51"/>
<circle cx="149.9" cy="110.7" r=".51"/>
<circle cx="196.9" cy="66.3" r=".51"/>
<circle cx="233.7" cy="66.3" r=".51"/>
<circle cx="142.2" cy="95.5" r=".51"/>
<circle cx="142.2" cy="99.3" r=".51"/>
<circle cx="90.2" cy="113.3" r=".51"/>
<circle cx="142.2" cy="118.4" r=".51"/>
<circle cx="142.2" cy="127.2" r=".51"/>
<circle cx="252.7" cy="66.3" r=".51"/>
<circle cx="241.3" cy="61.2" r=".51"/>
<circle cx="243.8" cy="61.2" r=".51"/>
<circle cx="247.7" cy="66.3" r=".51"/>
<circle cx="237.5" cy="66.3" r=".51"/>
<circle cx="221" cy="76.4" r=".51"/>
<circle cx="227.3" cy="76.4" r=".51"/>
<circle cx="214.6" cy="76.4" r=".51"/>
<circle cx="190.5" cy="66.3" r=".51"/>
<circle cx="227.3" cy="66.3" r=".51"/>
<circle cx="221" cy="66.3" r=".51"/>
<circle cx="214.6" cy="66.3" r=".51"/>
<circle cx="208.3" cy="66.3" r=".51"/>
<circle cx="257.8" cy="66.3" r=".51"/>
<circle cx="101.6" cy="66.3" r=".51"/>
<circle cx="162.6" cy="99.3" r=".51"/>
<circle cx="99.1" cy="118.4" r=".51"/>
<circle cx="142.2" cy="66.3" r=".51"/>
<circle cx="149.9" cy="127.2" r=".51"/>
<circle cx="180.3" cy="115.8" r=".51"/>
<circle cx="190.5" cy="76.4" r=".51"/>
<circle cx="184.2" cy="66.3" r=".51"/>
</g>
<text font-size="8.3" fill="#0000c2" x="128.3" y="45.2">Battery Charge Controller</text>
<text font-size="2.8" fill="#840000" x="178" y="173.2">Battery</text>
<g font-size="2.1" fill="#0000c2">
<text x="90.2" y="35.6">[1]</text>
<text x="91.4" y="48.4">use EN_ICO (=1 by default)</text>
<text x="93.2" y="50.8">to auto-detect IINLIM</text>
<text x="96.5" y="54.8">1.658ILIM2.063</text>
<text x="96.5" y="57.2">ILIM(nom)1.859A</text>
<text x="98.9" y="59.7">3.9VIN6</text>
<text x="120.6" y="56">7-bit Slave Address: 0x6B</text>
<text x="124.8" y="58.4">(1101 011x)</text>
<text x="184.8" y="59.7">3.54.25V</text>
<text x="144.8" y="61">I(Lsat)=7A</text>
<text x="217.2" y="64.8">110uF</text>
<text x="33" y="68.6">(interpret RSOC% based on this plot)</text>
<text x="40.6" y="71.5">Drawing 320mA,</text>
<text x="40.6" y="74">or consuming 1.152W,</text>
<text x="40.6" y="76.4">should give close to</text>
<text x="40.6" y="78.8">10 hours going from</text>
<text x="40.6" y="81.3">100% to 0% charge</text>
<text x="88.3" y="80.6">adapter source</text>
<text x="88.9" y="78.2">Default LOW:</text>
<text x="168.9" y="78.9">Vrwm(max)=5.0V</text>
<text x="168.9" y="81.4">Vbr(min)=6.2V</text>
<text x="168.9" y="83.8">Pd=150mW</text>
<text x="191.8" y="78.7">Vf(max)=1.1V</text>
<text x="254.6" y="78.1">0.4mA2.4mA</text>
<text x="170.2" y="87.8">Ihold=3.5A</text>
<text x="199.4" y="88.3">Proposed battery: protected NCR18650B</text>
<text x="170.2" y="90.3">Itrip=6.3A</text>
<text x="170.2" y="92.7">Ttrip(max)=5s@8A</text>
<text x="199.4" y="91.7">VBAT(ovp_default)=REG06[7:2]=4.208V (reduce to 4.192V [010110])</text>
<text x="199.4" y="94.2">Worst Case:</text>
<text x="77.5" y="96.5">sink current 5mA</text>
<text x="199.4" y="96.6">VBAT(default_max_ovp)=(REG06[7:2]×1.005)×1.04=4.3982016V</text>
<text x="199.4" y="99.1">BQ29705 provides 4.425V as OVP!</text>
<text x="101.6" y="103">Read: 0xD7</text>
<text x="101.6" y="105.4">Write: 0xD6</text>
<text x="199.4" y="105.4">reference design: http://www.ti.com/lit/ug/sluuba2b/sluuba2b.pdf</text>
<text x="199.4" y="102.2">ICHG(default)=REG04[6:0]=2048mA (reduce to 1.6A [0011001])</text>
<text x="199.4" y="108.2">could use BQ29705 protection as in:</text>
<text x="199.4" y="110.7">http://www.ti.com/lit/ug/tiducl1/tiducl1.pdf</text>
<text x="199.4" y="113.1">schematic: http://www.ti.com/lit/df/tidrp70/tidrp70.pdf</text>
<text x="28.4" y="119.7">but does not disable VBUS-&gt;VOUT</text>
<text x="30.8" y="117.2">EN_SNK disables charging</text>
<text x="199.4" y="115.6">(PTC is enough)</text>
<text x="26.7" y="122.1">so if PTN5110HQ's FAULT_STATUS[6]==1</text>
<text x="26.7" y="124.6">(Force Off VBUS bit) then set EN_HiZ=1</text>
<text x="168.9" y="124.5">VBAT(DPL)=2.152.5V</text>
<text x="19" y="130.9">Reading PTN5110HQ's CC_STATUS and POWER_STATUS</text>
<text x="26.7" y="127">EN_HiZ may be auto-set when in hiccup</text>
<text x="109.2" y="129.7">BC1.2 is not mandated by PD spec</text>
<text x="19" y="137.4">Also, reading PTN5110HQ's CC_STATUS and POWER_STATUS</text>
<text x="19" y="133.3">registers will tell TCPM (i.MX8M) when to set EN_HiZ</text>
<text x="109.2" y="132.2">ICO used to determine max current</text>
<text x="109.2" y="134.6">Also negotiated from CC pins (I2C)</text>
<text x="160" y="135.9">18650 battery holder fits 68.9mm long protected batteries</text>
<text x="19" y="139.8">registers will tell TCPM (i.MX8M) when to set OTG_CONFIG=1</text>
<text x="19" y="142.2">(this will also happen when PTN5110HQ sets EN_SRC HIGH)</text>
</g>
<g font-size="2.1" fill="#840000">
<text x="93.5" y="64.5">VBUS</text>
<text x="259.3" y="69.6">VBAT_REG</text>
<text x="232" y="173.1">eric.kuzmenko@puri.sm</text>
<text x="232" y="176.7">angus.ainslie@puri.sm</text>
<text x="178" y="185">Copyright 2018 GNU GPLv3+</text>
<text x="232" y="183.9">christian.schilmoeller@puri.sm</text>
<text x="232" y="180.3">nicole.faerber@puri.sm</text>
<text x="178" y="190.7">File: battery.sch</text>
<text x="178" y="188">Sheet: /Battery/</text>
<text x="178" y="196.9">KiCad E.D.A. kicad 5.1.6-1.fc31</text>
<text x="178" y="194.1">Size: A4</text>
<text x="200" y="194.1">Date: 2018-11-08</text>
<text x="263" y="194.1">Rev: v1.0.0</text>
<text x="263" y="196.9">Id: 3/25</text>
</g>
<g font-size="2.1" fill="#008484">
<text x="120.6" y="63.3">U301</text>
<text x="127.5" y="63.3">BQ25896</text>
</g>
<g font-size="2.1" fill="#848400">
<text x="260.9" y="64.5">VBAT_REG</text>
<text x="92.7" y="69.6">VBUS</text>
<text x="144" y="106.4">ONOFF</text>
<text x="102.4" y="109">I2C1_SDA</text>
<text x="102.6" y="111.5">I2C1_SCL</text>
<text x="76.3" y="114">CHRG_INT</text>
<text x="78.5" y="116.6">EN_SRC</text>
<text x="78.5" y="125.5">EN_SNK</text>
</g>
<g font-size="2.1">
<text x="141.2" y="80">RGEN</text>
<text x="160.2" y="105.4">RGEN</text>
</g>
<g font-size="1.8" fill="#840000">
<text x="35" y="11.9">1</text>
<text x="85" y="11.9">2</text>
<text x="135" y="11.9">3</text>
<text x="185" y="11.9">4</text>
<text x="235" y="11.9">5</text>
<text x="285" y="11.9">6</text>
<text x="10.4" y="35.9">A</text>
<text x="285.4" y="35.9">A</text>
<text x="241" y="58.5" transform="rotate(-90 241 58.5)">1</text>
<text x="243.6" y="58.5" transform="rotate(-90 243.6 58.5)">2</text>
<text x="117.1" y="68.6">23</text>
<text x="117.6" y="66">1</text>
<text x="137.5" y="66">19</text>
<text x="137.5" y="68.6">20</text>
<text x="137.5" y="76.2">21</text>
<text x="117.6" y="83.8">2</text>
<text x="137.5" y="80">22</text>
<text x="10.4" y="85.9">B</text>
<text x="117.1" y="87.6">10</text>
<text x="285.4" y="85.9">B</text>
<text x="117.6" y="94">4</text>
<text x="137.5" y="92.7">15</text>
<text x="137.5" y="95.2">16</text>
<text x="117.6" y="97.8">3</text>
<text x="137.5" y="99.1">13</text>
<text x="137.5" y="101.6">14</text>
<text x="117.6" y="107.9">6</text>
<text x="137.5" y="105.4">12</text>
<text x="117.6" y="110.5">5</text>
<text x="117.6" y="113">7</text>
<text x="137.5" y="110.5">11</text>
<text x="117.6" y="115.6">8</text>
<text x="117.6" y="118.1">9</text>
<text x="137.5" y="115.6">17</text>
<text x="137.5" y="118.1">18</text>
<text x="100.6" y="121.4" transform="rotate(-90 100.6 121.4)">3</text>
<text x="128" y="124.4" transform="rotate(-90 128 124.4)">25</text>
<text x="92.2" y="126.2">1</text>
<text x="100.6" y="129" transform="rotate(-90 100.6 129)">2</text>
<text x="10.4" y="135.9">C</text>
<text x="285.4" y="135.9">C</text>
<text x="10.4" y="185.9">D</text>
<text x="285.4" y="185.9">D</text>
<text x="35" y="199.9">1</text>
<text x="85" y="199.9">2</text>
<text x="135" y="199.9">3</text>
<text x="185" y="199.9">4</text>
<text x="235" y="199.9">5</text>
<text x="285" y="199.9">6</text>
</g>
<g font-size="1.8" fill="#008484">
<text x="240" y="52.9">JP301</text>
<text x="245.1" y="58">NC</text>
<text x="105.5" y="61.9">VBUS</text>
<text x="147.8" y="63">L301</text>
<text x="148.2" y="64.9">1uH</text>
<text x="169.8" y="63.2">HI1206T500R</text>
<text x="172.6" y="61.3">FB301</text>
<text x="185.5" y="61.9">PWR_FLAG</text>
<text x="240.4" y="64.8">R309</text>
<text x="102.7" y="69.5">C301</text>
<text x="121.7" y="66.9">VBUS</text>
<text x="121.7" y="69.5">PMID</text>
<text x="132" y="66.9">SW</text>
<text x="132" y="69.5">SW</text>
<text x="144.6" y="69.5">C303</text>
<text x="156.6" y="69.5">C305</text>
<text x="166.8" y="69.5">C306</text>
<text x="176.9" y="70.8">D303</text>
<text x="191.5" y="69.5">C308</text>
<text x="197.9" y="69.5">C309</text>
<text x="209.3" y="69.5">C310</text>
<text x="215.7" y="69.5">C311</text>
<text x="222" y="69.5">C312</text>
<text x="228.4" y="69.5">C313</text>
<text x="234.7" y="69.5">C314</text>
<text x="241.3" y="69.4">NC</text>
<text x="246.2" y="70.7">D304</text>
<text x="71.4" y="72.1">VBAT_REG VBAT_REG</text>
<text x="103.9" y="74.6">1uF</text>
<text x="114" y="77.1">10uF</text>
<text x="114.1" y="72.1">C302</text>
<text x="130.3" y="77.1">BTST</text>
<text x="144.5" y="74.6">47nF</text>
<text x="156.5" y="74.6">10uF</text>
<text x="167" y="74.6">10uF</text>
<text x="173.7" y="73.3">ESD9X5.0</text>
<text x="191" y="74.6">100nF</text>
<text x="197.9" y="74.6">100nF</text>
<text x="209.2" y="74.6">22uF</text>
<text x="215.6" y="74.6">22uF</text>
<text x="221.9" y="74.6">22uF</text>
<text x="228.3" y="74.6">22uF</text>
<text x="234.6" y="74.6">22uF</text>
<text x="244.5" y="73.2">GREEN</text>
<text x="67.9" y="82.1">GREEN</text>
<text x="69.6" y="79.5">D301</text>
<text x="78.1" y="82.1">GREEN</text>
<text x="79.8" y="79.5">D302</text>
<text x="100.8" y="82.7">R305</text>
<text x="106" y="80.9">GND</text>
<text x="111.1" y="83.5">GND</text>
<text x="129.8" y="80.9">REGN</text>
<text x="148.4" y="83.5">C304</text>
<text x="161.9" y="82.2">GND</text>
<text x="188.5" y="82.2">GND</text>
<text x="219" y="82.2">GND</text>
<text x="246.8" y="79.7">R310</text>
<text x="247.2" y="82.2">1.5k</text>
<text x="70.3" y="88.6">R301</text>
<text x="80.4" y="88.6">R302</text>
<text x="95.8" y="89.8">GND</text>
<text x="101.4" y="87.2">10k</text>
<text x="108.4" y="86.4">R306</text>
<text x="121.7" y="88.5">ILIM</text>
<text x="121.7" y="84.7">PSEL</text>
<text x="148.3" y="88.6">4.7uF</text>
<text x="250.8" y="89.8">GND</text>
<text x="70.7" y="91.1">2.2k</text>
<text x="80.8" y="91.1">2.2k</text>
<text x="103.5" y="93.6">GND</text>
<text x="109" y="91">191</text>
<text x="121.7" y="94.9">STAT</text>
<text x="131.3" y="93.6">SYS</text>
<text x="145.4" y="94.9">GND</text>
<text x="157.6" y="94.9">PWR_FLAG VBAT</text>
<text x="86.2" y="100.2">3V3_OUT 3V3_OUT</text>
<text x="121.7" y="98.7">PG</text>
<text x="131.2" y="99.9">BAT</text>
<text x="131.3" y="96.1">SYS</text>
<text x="173.6" y="97.3">nanoSMD350LR</text>
<text x="84.2" y="107.6">R303</text>
<text x="93.1" y="107.6">R304</text>
<text x="130.8" y="106.3">QON</text>
<text x="131.2" y="102.5">BAT</text>
<text x="152.8" y="105.5">R308</text>
<text x="170.6" y="103.8">C307</text>
<text x="178.3" y="102.4">F301</text>
<text x="191.2" y="103.8">BT301</text>
<text x="85.5" y="110.2">10k</text>
<text x="94.4" y="110.2">10k</text>
<text x="121.7" y="111.4">SCL</text>
<text x="121.7" y="108.8">SDA</text>
<text x="121.7" y="113.9">INT</text>
<text x="132.6" y="111.4">TS</text>
<text x="152.7" y="110">5.23k</text>
<text x="170.8" y="108.9">10uF</text>
<text x="175.4" y="111.4">PWR_FLAG</text>
<text x="191.3" y="108.9">18650</text>
<text x="121.7" y="116.5">OTG</text>
<text x="121.7" y="119">CE</text>
<text x="128.9" y="119.9" transform="rotate(-90 128.9 119.9)">PAD</text>
<text x="129.8" y="116.5">PGND</text>
<text x="129.8" y="119">PGND</text>
<text x="143.8" y="119">30.1k</text>
<text x="143.9" y="116.5">R307</text>
<text x="161.8" y="116.5">TH301</text>
<text x="162.4" y="118.3">10k</text>
<text x="102" y="124.1">Q301</text>
<text x="178.4" y="121.6">GND</text>
<text x="102" y="126.7">FDV301N</text>
<text x="97.1" y="135.6">GND</text>
<text x="153" y="133">GND</text>
</g>
<g font-size="1.4" fill="#0000c2">
<text x="108.6" y="69.8">35V</text>
<text x="208.9" y="67.9">10V</text>
<text x="115.2" y="73.4">25V</text>
</g>
</svg>
